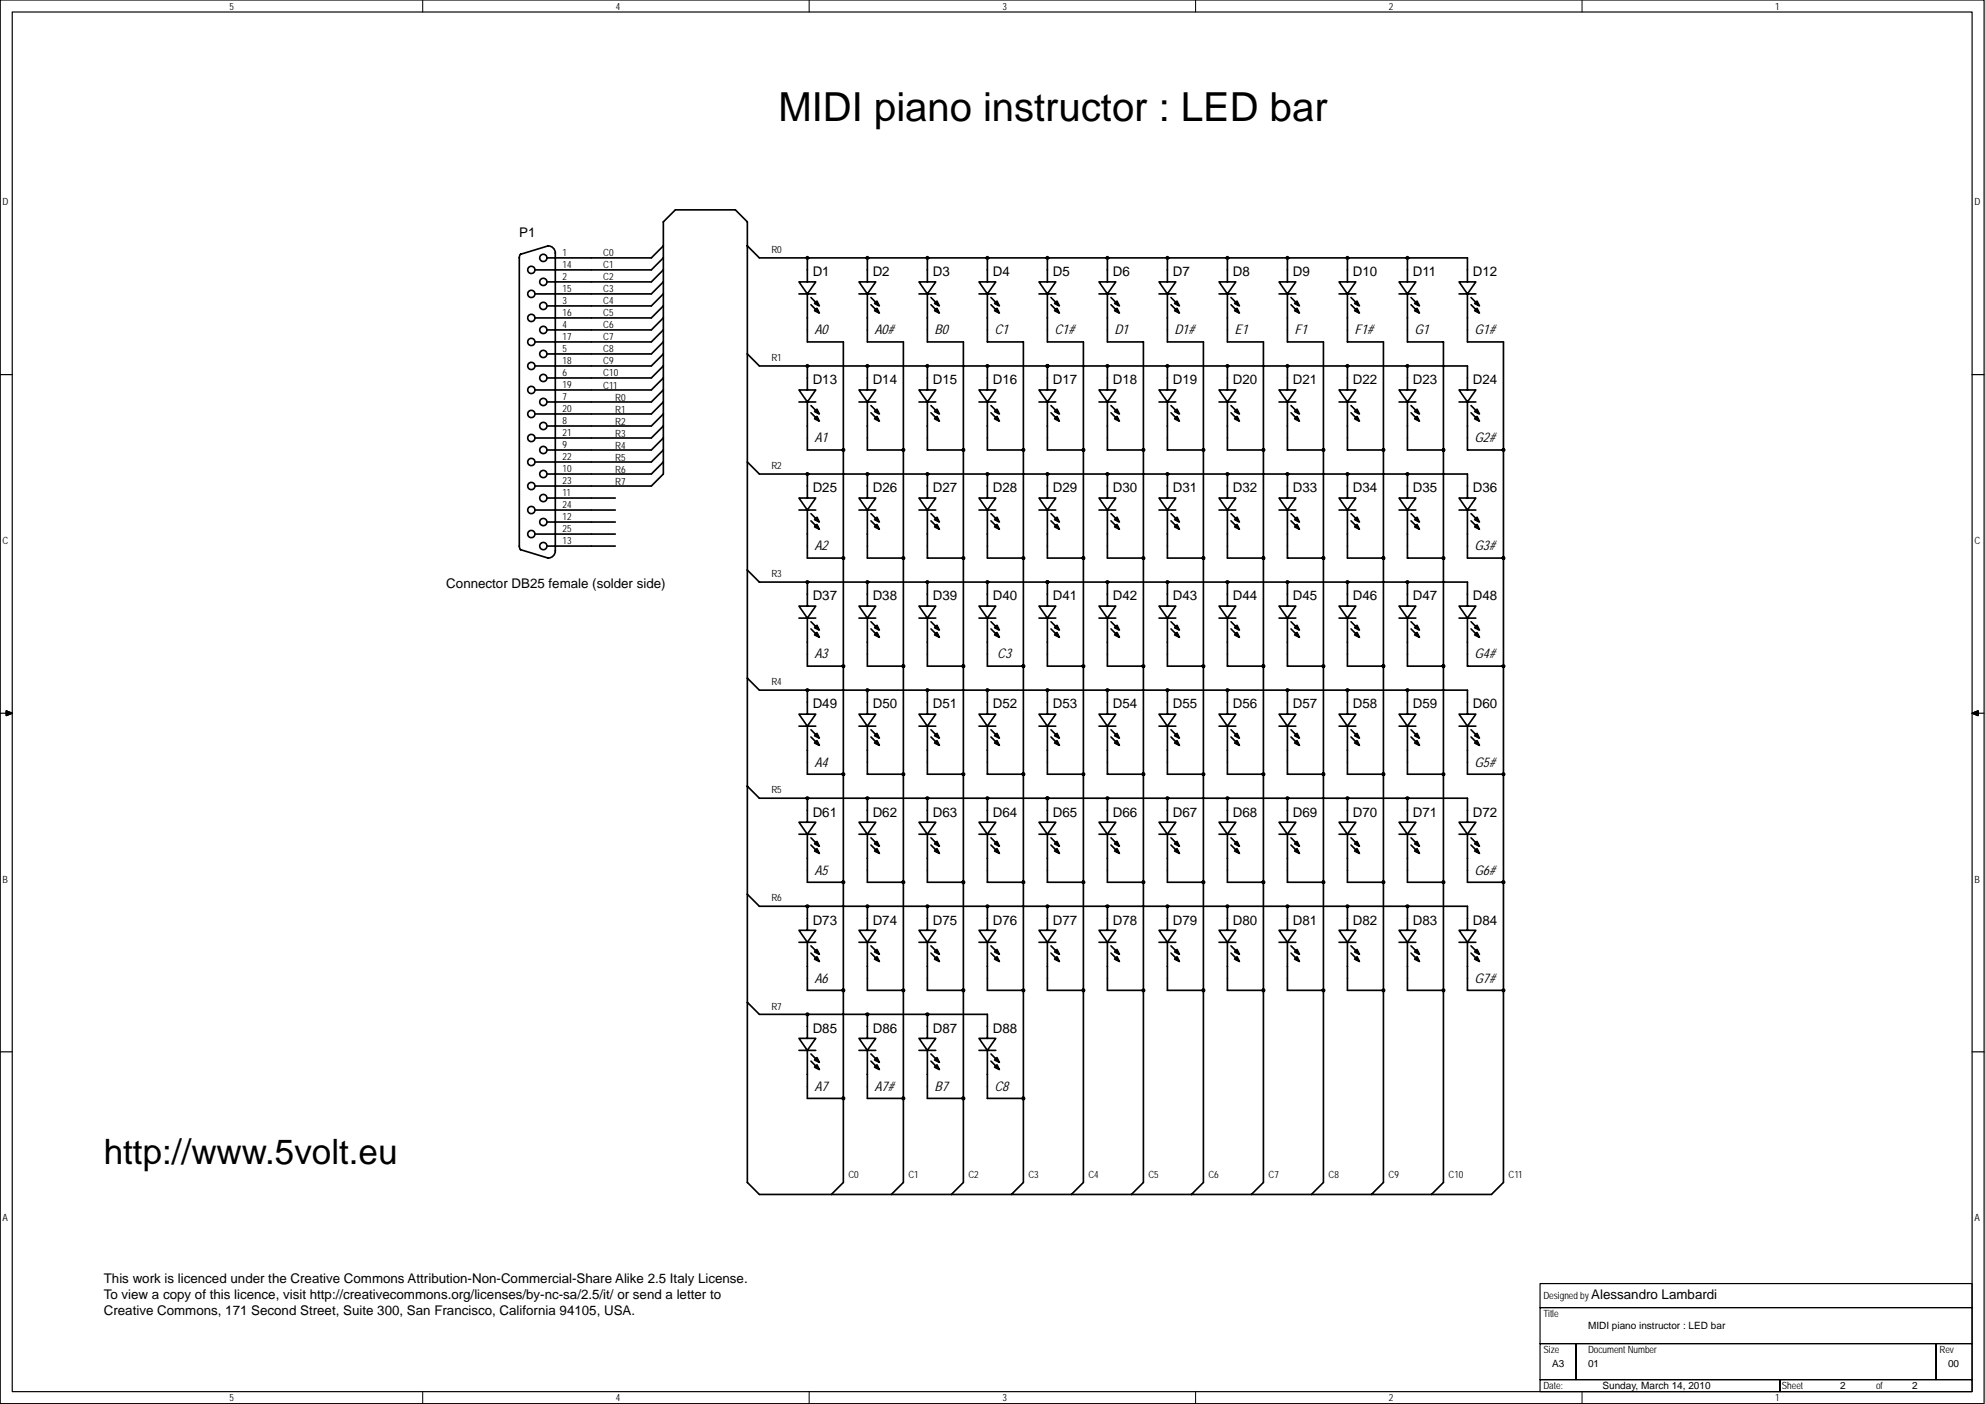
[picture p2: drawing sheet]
<svg xmlns="http://www.w3.org/2000/svg" width="420mm" height="297mm" viewBox="0 0 420 297" stroke-linecap="round" stroke-linejoin="round" font-family="sans-serif">
<g fill="none" stroke="#000" stroke-width=".25">
<path d="M.1 0h419.9v297h-419.9zM2.6 2.5h414.8v291.9h-414.8zM.1 79.3h2.5M417.4 79.3h2.6M.1 150.9h2.5M1.3 150.4l1.3 .5-1.3 .5zM417.4 150.9l1.3-.5v1zM417.4 150.9h2.6M.1 222.5h2.5M417.4 222.5h2.6M326 271.6h91.4v5h-91.4zM326 276.6h91.4v7.7h-91.4z"/>
<path d="M326 284.3h7.6v7.6h-7.6zM326 291.9h50.8v2.5h-50.8zM333.6 284.3h76.2v7.6h-76.2zM376.8 291.9h40.6v2.5h-40.6zM409.8 284.3h7.6v7.6h-7.6z"/>
</g>
<path d="M89.5 0v2.5M171.3 0v2.5M253.1 0v2.5M334.9 0v2.5M89.5 294.4v2.6M171.3 294.4v2.6M253.1 294.4v2.6M334.9 294.4v2.6" fill="none" stroke="#000" stroke-width=".21"/>
<path d="M1.3 150.4l1.3 .5-1.3 .5zM417.4 150.9l1.3-.5v1z" fill="#000"/>
<g fill="none" stroke="#000" stroke-width=".35">
<path d="M110.2 53.8l5.8-1.8a1.52 1.52 0 0 1 1.5 1.5v63a1.52 1.52 0 0 1-1.5 1.6l-5.8-1.8-.3-.5v-61.2zM140.4 52l-2.5 2.6h-22.1M140.4 54.6l-2.5 2.5h-24.7M140.4 57.1l-2.5 2.5h-22.1M140.4 59.6l-2.5 2.6h-24.7M158.2 52l2.5 2.6h149.9v5M169.1 59.6h3.6l-1.8 2.6zM170.9 54.6v5M181.8 59.6h3.6l-1.8 2.6zM183.6 54.6v5M194.5 59.6h3.6l-1.8 2.6zM196.3 54.6v5"/>
<path d="M207.2 59.6h3.6l-1.8 2.6zM209 54.6v5M219.9 59.6h3.6l-1.8 2.6zM221.7 54.6v5M232.6 59.6h3.6l-1.8 2.6zM234.4 54.6v5M245.3 59.6h3.6l-1.8 2.6zM247.1 54.6v5M258 59.6h3.6l-1.8 2.6zM259.8 54.6v5M270.7 59.6h3.6l-1.8 2.6zM272.5 54.6v5"/>
<path d="M283.4 59.6h3.6l-1.8 2.6zM285.2 54.6v5M296.1 59.6h3.6l-1.8 2.6zM297.9 54.6v5M308.8 59.6h3.6l-1.8 2.6zM140.4 74.9l-2.5 2.5h-24.7M140.4 69.8l-2.5 2.5h-24.7M140.4 62.2l-2.5 2.5h-22.1M140.4 64.7l-2.5 2.6h-24.7M140.4 67.3l-2.5 2.5h-22.1M140.4 72.3l-2.5 2.6h-22.1M140.4 77.4l-2.5 2.6h-22.1"/>
<path d="M140.4 80l-2.5 2.5h-24.7M158.2 74.9l2.5 2.5h149.9v5.1M169.1 62.2h3.6M170.9 62.2v10.1h7.6v177.9l-2.5 2.5M170.9 77.4v5.1M171.7 62.9l1.5 1.6M171.7 64.5l1.5 1.5M172.4 65.7l.5-.5 .5 1zM172.9 63.7l.5 1-1-.5zM181.8 62.2h3.6M183.6 62.2v10.1h7.6v177.9l-2.5 2.5M183.6 77.4v5.1"/>
<path d="M184.4 62.9l1.5 1.6M184.4 64.5l1.5 1.5M185.1 65.7l.5-.5 .5 1zM185.6 63.7l.5 1-1-.5zM194.5 62.2h3.6M196.3 62.2v10.1h7.6v177.9l-2.5 2.5M196.3 77.4v5.1M197.1 62.9l1.5 1.6M197.1 64.5l1.5 1.5M197.8 65.7l.5-.5 .5 1zM197.8 64.2l.5-.5 .5 1zM207.2 62.2h3.6"/>
<path d="M209 62.2v10.1h7.6v177.9l-2.5 2.5M209 77.4v5.1M209.8 62.9l1.5 1.6M209.8 64.5l1.5 1.5M210.5 65.7l.5-.5 .5 1zM210.5 64.2l.5-.5 .5 1zM219.9 62.2h3.6M221.7 62.2v10.1h7.6v177.9l-2.5 2.5M221.7 77.4v5.1M222.5 62.9l1.5 1.6M222.5 64.5l1.5 1.5M223.2 65.7l.5-.5 .5 1z"/>
<path d="M223.2 64.2l.5-.5 .5 1zM232.6 62.2h3.6M234.4 62.2v10.1h7.6v177.9l-2.5 2.5M234.4 77.4v5.1M235.2 62.9l1.5 1.6M235.2 64.5l1.5 1.5M235.9 65.7l.5-.5 .5 1zM236.4 63.7l.5 1-1-.5zM245.3 62.2h3.6M247.1 62.2v10.1h7.6v177.9l-2.5 2.5M247.1 77.4v5.1M247.9 62.9l1.5 1.6"/>
<path d="M247.9 64.5l1.5 1.5M248.6 65.7l.5-.5 .5 1zM248.6 64.2l.5-.5 .5 1zM258 62.2h3.6M259.8 62.2v10.1h7.6v177.9l-2.5 2.5M259.8 77.4v5.1M260.6 62.9l1.5 1.6M260.6 64.5l1.5 1.5M261.3 65.7l.5-.5 .5 1zM261.3 64.2l.5-.5 .5 1zM270.7 62.2h3.6M272.5 62.2v10.1h7.6v177.9l-2.5 2.5"/>
<path d="M272.5 77.4v5.1M273.3 62.9l1.5 1.6M273.3 64.5l1.5 1.5M274 65.7l.5-.5 .5 1zM274.5 63.7l.5 1-1-.5zM283.4 62.2h3.6M285.2 62.2v10.1h7.6v177.9l-2.5 2.5M285.2 77.4v5.1M286 62.9l1.5 1.6M286 64.5l1.5 1.5M286.7 65.7l.5-.5 .5 1zM286.7 64.2l.5-.5 .5 1z"/>
<path d="M296.1 62.2h3.6M297.9 62.2v10.1h7.6v177.9l-2.5 2.5M297.9 77.4v5.1M298.7 62.9l1.5 1.6M298.7 64.5l1.5 1.5M299.4 65.7l.5-.5 .5 1zM299.4 64.2l.5-.5 .5 1zM308.8 62.2h3.6M310.6 62.2v10.1h7.6v177.9l-2.5 2.5h-155l-2.5-2.5v-203.3l-2.6-2.5h-12.7l-2.5 2.5v53.4l-2.5 2.5h-24.7M311.4 62.9l1.5 1.6M311.4 64.5l1.5 1.5M312.1 65.7l.5-.5 .5 1z"/>
<path d="M312.1 64.2l.5-.5 .5 1zM140.4 92.7l-2.5 2.5h-22.1M140.4 97.7l-2.5 2.6h-22.1M140.4 82.5l-2.5 2.5h-22.1M140.4 85l-2.5 2.6h-24.7M140.4 87.6l-2.5 2.5h-22.1M140.4 90.1l-2.5 2.6h-24.7M140.4 95.2l-2.5 2.5h-24.7M158.2 97.7l2.5 2.6h149.9v5.1M169.1 82.5h3.6l-1.8 2.5zM169.1 85h3.6M170.9 85v10.2h7.6"/>
<path d="M171.7 85.8l1.5 1.5M171.7 87.3l1.5 1.6M172.9 88.1l.5 1-1-.5zM172.9 86.6l.5 1-1-.5zM181.8 82.5h3.6l-1.8 2.5zM181.8 85h3.6M183.6 85v10.2h7.6M184.4 85.8l1.5 1.5M184.4 87.3l1.5 1.6M185.6 88.1l.5 1-1-.5zM185.6 86.6l.5 1-1-.5zM194.5 82.5h3.6l-1.8 2.5z"/>
<path d="M194.5 85h3.6M196.3 85v10.2h7.6M197.1 85.8l1.5 1.5M197.1 87.3l1.5 1.6M197.8 87.1l.5-.5 .5 1zM198.3 88.1l.5 1-1-.5zM207.2 82.5h3.6l-1.8 2.5zM207.2 85h3.6M209 85v10.2h7.6M209.8 85.8l1.5 1.5M209.8 87.3l1.5 1.6M210.5 87.1l.5-.5 .5 1z"/>
<path d="M211 88.1l.5 1-1-.5zM219.9 82.5h3.6l-1.8 2.5zM219.9 85h3.6M221.7 85v10.2h7.6M222.5 85.8l1.5 1.5M222.5 87.3l1.5 1.6M223.2 87.1l.5-.5 .5 1zM223.7 88.1l.5 1-1-.5zM232.6 82.5h3.6l-1.8 2.5zM232.6 85h3.6M234.4 85v10.2h7.6M235.2 85.8l1.5 1.5"/>
<path d="M235.2 87.3l1.5 1.6M236.4 88.1l.5 1-1-.5zM236.4 86.6l.5 1-1-.5zM245.3 82.5h3.6l-1.8 2.5zM245.3 85h3.6M247.1 85v10.2h7.6M247.9 85.8l1.5 1.5M247.9 87.3l1.5 1.6M248.6 87.1l.5-.5 .5 1zM249.1 88.1l.5 1-1-.5zM258 82.5h3.6l-1.8 2.5zM258 85h3.6"/>
<path d="M259.8 85v10.2h7.6M260.6 85.8l1.5 1.5M260.6 87.3l1.5 1.6M261.3 87.1l.5-.5 .5 1zM261.8 88.1l.5 1-1-.5zM270.7 82.5h3.6l-1.8 2.5zM270.7 85h3.6M272.5 85v10.2h7.6M273.3 85.8l1.5 1.5M273.3 87.3l1.5 1.6M274.5 88.1l.5 1-1-.5zM274.5 86.6l.5 1-1-.5z"/>
<path d="M283.4 82.5h3.6l-1.8 2.5zM283.4 85h3.6M285.2 85v10.2h7.6M286 85.8l1.5 1.5M286 87.3l1.5 1.6M286.7 88.6l.5-.5 .5 1zM286.7 87.1l.5-.5 .5 1zM296.1 82.5h3.6l-1.8 2.5zM296.1 85h3.6M297.9 85v10.2h7.6M298.7 85.8l1.5 1.5M298.7 87.3l1.5 1.6"/>
<path d="M299.4 88.6l.5-.5 .5 1zM299.4 87.1l.5-.5 .5 1zM308.8 82.5h3.6l-1.8 2.5zM308.8 85h3.6M310.6 85v10.2h7.6M311.4 85.8l1.5 1.5M311.4 87.3l1.5 1.6M312.1 88.6l.5-.5 .5 1zM312.1 87.1l.5-.5 .5 1zM113.2 107.9h17M113.2 113h17M115.8 105.4h14.4"/>
<path d="M115.8 110.4h14.4M115.8 115.5h14.4M169.1 105.4h3.6l-1.8 2.5zM169.1 107.9h3.6M170.9 100.3v5.1M170.9 107.9v10.2h7.6M171.7 108.7l1.5 1.5M171.7 110.2l1.5 1.5M172.9 111l.5 1-1-.5zM172.9 109.4l.5 1-1-.5zM181.8 105.4h3.6l-1.8 2.5zM181.8 107.9h3.6"/>
<path d="M183.6 100.3v5.1M183.6 107.9v10.2h7.6M184.4 108.7l1.5 1.5M184.4 110.2l1.5 1.5M185.6 111l.5 1-1-.5zM185.6 109.4l.5 1-1-.5zM194.5 105.4h3.6l-1.8 2.5zM194.5 107.9h3.6M196.3 100.3v5.1M196.3 107.9v10.2h7.6M197.1 108.7l1.5 1.5M197.1 110.2l1.5 1.5"/>
<path d="M197.8 111.5l.5-.5 .5 1zM197.8 109.9l.5-.5 .5 1zM207.2 105.4h3.6l-1.8 2.5zM207.2 107.9h3.6M209 100.3v5.1M209 107.9v10.2h7.6M209.8 108.7l1.5 1.5M209.8 110.2l1.5 1.5M210.5 111.5l.5-.5 .5 1zM210.5 109.9l.5-.5 .5 1zM219.9 105.4h3.6l-1.8 2.5zM219.9 107.9h3.6"/>
<path d="M221.7 100.3v5.1M221.7 107.9v10.2h7.6M222.5 108.7l1.5 1.5M222.5 110.2l1.5 1.5M223.2 111.5l.5-.5 .5 1zM223.2 109.9l.5-.5 .5 1zM232.6 105.4h3.6l-1.8 2.5zM232.6 107.9h3.6M234.4 107.9v10.2h7.6M234.4 100.3v5.1M235.2 108.7l1.5 1.5M235.2 110.2l1.5 1.5"/>
<path d="M236.4 111l.5 1-1-.5zM236.4 109.4l.5 1-1-.5zM245.3 105.4h3.6l-1.8 2.5zM245.3 107.9h3.6M247.1 100.3v5.1M247.1 107.9v10.2h7.6M247.9 108.7l1.5 1.5M247.9 110.2l1.5 1.5M248.6 111.5l.5-.5 .5 1zM248.6 109.9l.5-.5 .5 1zM258 105.4h3.6l-1.8 2.5zM258 107.9h3.6"/>
<path d="M259.8 100.3v5.1M259.8 107.9v10.2h7.6M260.6 108.7l1.5 1.5M260.6 110.2l1.5 1.5M261.3 111.5l.5-.5 .5 1zM261.3 109.9l.5-.5 .5 1zM270.7 105.4h3.6l-1.8 2.5zM270.7 107.9h3.6M272.5 100.3v5.1M272.5 107.9v10.2h7.6M273.3 108.7l1.5 1.5M273.3 110.2l1.5 1.5"/>
<path d="M274.5 111l.5 1-1-.5zM274.5 109.4l.5 1-1-.5zM283.4 105.4h3.6l-1.8 2.5zM283.4 107.9h3.6M285.2 100.3v5.1M285.2 107.9v10.2h7.6M286 108.7l1.5 1.5M286 110.2l1.5 1.5M286.7 111.5l.5-.5 .5 1zM286.7 109.9l.5-.5 .5 1zM296.1 105.4h3.6l-1.8 2.5zM296.1 107.9h3.6"/>
<path d="M297.9 100.3v5.1M297.9 107.9v10.2h7.6M298.7 108.7l1.5 1.5M298.7 110.2l1.5 1.5M299.4 111.5l.5-.5 .5 1zM299.4 109.9l.5-.5 .5 1zM308.8 105.4h3.6l-1.8 2.5zM308.8 107.9h3.6M310.6 107.9v10.2h7.6M311.4 108.7l1.5 1.5M311.4 110.2l1.5 1.5M312.1 111.5l.5-.5 .5 1z"/>
<path d="M312.1 109.9l.5-.5 .5 1zM158.2 120.6l2.5 2.5h149.9v5.1M169.1 128.2h3.6l-1.8 2.6zM169.1 130.8h3.6M170.9 123.1v5.1M170.9 130.8v10.1h7.6M171.7 131.5l1.5 1.6M171.7 133.1l1.5 1.5M172.9 133.8l.5 1-1-.5zM172.9 132.3l.5 1-1-.5zM181.8 128.2h3.6l-1.8 2.6zM181.8 130.8h3.6"/>
<path d="M183.6 123.1v5.1M183.6 130.8v10.1h7.6M184.4 131.5l1.5 1.6M184.4 133.1l1.5 1.5M185.6 133.8l.5 1-1-.5zM185.6 132.3l.5 1-1-.5zM194.5 128.2h3.6l-1.8 2.6zM194.5 130.8h3.6M196.3 123.1v5.1M196.3 130.8v10.1h7.6M197.1 131.5l1.5 1.6M197.1 133.1l1.5 1.5"/>
<path d="M197.8 132.8l.5-.5 .5 1zM198.3 133.8l.5 1-1-.5zM207.2 128.2h3.6l-1.8 2.6zM207.2 130.8h3.6M209 123.1v5.1M209 130.8v10.1h7.6M209.8 131.5l1.5 1.6M209.8 133.1l1.5 1.5M210.5 132.8l.5-.5 .5 1zM211 133.8l.5 1-1-.5zM219.9 128.2h3.6l-1.8 2.6zM219.9 130.8h3.6"/>
<path d="M221.7 123.1v5.1M221.7 130.8v10.1h7.6M222.5 131.5l1.5 1.6M222.5 133.1l1.5 1.5M223.2 132.8l.5-.5 .5 1zM223.7 133.8l.5 1-1-.5zM232.6 128.2h3.6l-1.8 2.6zM232.6 130.8h3.6M234.4 130.8v10.1h7.6M234.4 123.1v5.1M235.2 131.5l1.5 1.6M235.2 133.1l1.5 1.5"/>
<path d="M236.4 133.8l.5 1-1-.5zM236.4 132.3l.5 1-1-.5zM245.3 128.2h3.6l-1.8 2.6zM245.3 130.8h3.6M247.1 123.1v5.1M247.1 130.8v10.1h7.6M247.9 131.5l1.5 1.6M247.9 133.1l1.5 1.5M248.6 132.8l.5-.5 .5 1zM249.1 133.8l.5 1-1-.5zM258 128.2h3.6l-1.8 2.6zM258 130.8h3.6"/>
<path d="M259.8 123.1v5.1M259.8 130.8v10.1h7.6M260.6 131.5l1.5 1.6M260.6 133.1l1.5 1.5M261.3 132.8l.5-.5 .5 1zM261.8 133.8l.5 1-1-.5zM270.7 128.2h3.6l-1.8 2.6zM270.7 130.8h3.6M272.5 123.1v5.1M272.5 130.8v10.1h7.6M273.3 131.5l1.5 1.6M273.3 133.1l1.5 1.5"/>
<path d="M274.5 133.8l.5 1-1-.5zM274.5 132.3l.5 1-1-.5zM283.4 128.2h3.6l-1.8 2.6zM283.4 130.8h3.6M285.2 123.1v5.1M285.2 130.8v10.1h7.6M286 131.5l1.5 1.6M286 133.1l1.5 1.5M286.7 134.3l.5-.5 .5 1zM286.7 132.8l.5-.5 .5 1zM296.1 128.2h3.6l-1.8 2.6zM296.1 130.8h3.6"/>
<path d="M297.9 123.1v5.1M297.9 130.8v10.1h7.6M298.7 131.5l1.5 1.6M298.7 133.1l1.5 1.5M299.4 134.3l.5-.5 .5 1zM299.4 132.8l.5-.5 .5 1zM308.8 128.2h3.6l-1.8 2.6zM308.8 130.8h3.6M310.6 130.8v10.1h7.6M311.4 131.5l1.5 1.6M311.4 133.1l1.5 1.5M312.1 134.3l.5-.5 .5 1z"/>
<path d="M312.1 132.8l.5-.5 .5 1zM158.2 143.5l2.5 2.5h149.9v5.1M169.1 151.1h3.6l-1.8 2.5zM169.1 153.6h3.6M170.9 146v5.1M170.9 153.6v10.2h7.6M171.7 154.4l1.5 1.5M171.7 155.9l1.5 1.5M172.9 156.7l.5 1-1-.5zM172.9 155.2l.5 1-1-.5zM181.8 151.1h3.6l-1.8 2.5zM181.8 153.6h3.6"/>
<path d="M183.6 146v5.1M183.6 153.6v10.2h7.6M184.4 154.4l1.5 1.5M184.4 155.9l1.5 1.5M185.6 156.7l.5 1-1-.5zM185.6 155.2l.5 1-1-.5zM194.5 151.1h3.6l-1.8 2.5zM194.5 153.6h3.6M196.3 153.6v10.2h7.6M196.3 146v5.1M197.1 154.4l1.5 1.5M197.1 155.9l1.5 1.5"/>
<path d="M197.8 157.2l.5-.5 .5 1zM198.3 155.2l.5 1-1-.5zM207.2 151.1h3.6l-1.8 2.5zM207.2 153.6h3.6M209 146v5.1M209 153.6v10.2h7.6M209.8 154.4l1.5 1.5M209.8 155.9l1.5 1.5M210.5 157.2l.5-.5 .5 1zM211 155.2l.5 1-1-.5zM219.9 151.1h3.6l-1.8 2.5zM219.9 153.6h3.6"/>
<path d="M221.7 153.6v10.2h7.6M221.7 146v5.1M222.5 154.4l1.5 1.5M222.5 155.9l1.5 1.5M223.2 157.2l.5-.5 .5 1zM223.7 155.2l.5 1-1-.5zM232.6 151.1h3.6l-1.8 2.5zM232.6 153.6h3.6M234.4 153.6v10.2h7.6M234.4 146v5.1M235.2 154.4l1.5 1.5M235.2 155.9l1.5 1.5"/>
<path d="M236.4 156.7l.5 1-1-.5zM236.4 155.2l.5 1-1-.5zM245.3 151.1h3.6l-1.8 2.5zM245.3 153.6h3.6M247.1 153.6v10.2h7.6M247.1 146v5.1M247.9 154.4l1.5 1.5M247.9 155.9l1.5 1.5M248.6 157.2l.5-.5 .5 1zM249.1 155.2l.5 1-1-.5zM258 151.1h3.6l-1.8 2.5zM258 153.6h3.6"/>
<path d="M259.8 146v5.1M259.8 153.6v10.2h7.6M260.6 154.4l1.5 1.5M260.6 155.9l1.5 1.5M261.3 157.2l.5-.5 .5 1zM261.8 155.2l.5 1-1-.5zM270.7 151.1h3.6l-1.8 2.5zM270.7 153.6h3.6M272.5 146v5.1M272.5 153.6v10.2h7.6M273.3 154.4l1.5 1.5M273.3 155.9l1.5 1.5"/>
<path d="M274.5 156.7l.5 1-1-.5zM274.5 155.2l.5 1-1-.5zM283.4 151.1h3.6l-1.8 2.5zM283.4 153.6h3.6M285.2 153.6v10.2h7.6M285.2 146v5.1M286 154.4l1.5 1.5M286 155.9l1.5 1.5M286.7 157.2l.5-.5 .5 1zM286.7 155.7l.5-.5 .5 1zM296.1 151.1h3.6l-1.8 2.5zM296.1 153.6h3.6"/>
<path d="M297.9 153.6v10.2h7.6M297.9 146v5.1M298.7 154.4l1.5 1.5M298.7 155.9l1.5 1.5M299.4 157.2l.5-.5 .5 1zM299.4 155.7l.5-.5 .5 1zM308.8 151.1h3.6l-1.8 2.5zM308.8 153.6h3.6M310.6 153.6v10.2h7.6M311.4 154.4l1.5 1.5M311.4 155.9l1.5 1.5M312.1 157.2l.5-.5 .5 1z"/>
<path d="M312.1 155.7l.5-.5 .5 1zM158.2 166.3l2.5 2.6h149.9v5.1M169.1 174h3.6l-1.8 2.5zM169.1 176.5h3.6M170.9 168.9v5.1M170.9 176.5v10.2h7.6M171.7 177.3l1.5 1.5M171.7 178.8l1.5 1.5M172.9 178l.5 1-1-.5zM181.8 174h3.6l-1.8 2.5zM181.8 176.5h3.6M183.6 168.9v5.1"/>
<path d="M183.6 176.5v10.2h7.6M184.4 177.3l1.5 1.5M184.4 178.8l1.5 1.5M185.6 178l.5 1-1-.5zM194.5 174h3.6l-1.8 2.5zM194.5 176.5h3.6M196.3 176.5v10.2h7.6M196.3 168.9v5.1M197.1 177.3l1.5 1.5M197.1 178.8l1.5 1.5M197.8 178.5l.5-.5 .5 1zM207.2 174h3.6l-1.8 2.5z"/>
<path d="M207.2 176.5h3.6M209 168.9v5.1M209 176.5v10.2h7.6M209.8 177.3l1.5 1.5M209.8 178.8l1.5 1.5M210.5 178.5l.5-.5 .5 1zM219.9 174h3.6l-1.8 2.5zM219.9 176.5h3.6M221.7 168.9v5.1M221.7 176.5v10.2h7.6M222.5 177.3l1.5 1.5M222.5 178.8l1.5 1.5"/>
<path d="M223.2 178.5l.5-.5 .5 1zM232.6 174h3.6l-1.8 2.5zM232.6 176.5h3.6M234.4 176.5v10.2h7.6M234.4 168.9v5.1M235.2 177.3l1.5 1.5M235.2 178.8l1.5 1.5M236.4 178l.5 1-1-.5zM245.3 174h3.6l-1.8 2.5zM245.3 176.5h3.6M247.1 168.9v5.1M247.1 176.5v10.2h7.6"/>
<path d="M247.9 177.3l1.5 1.5M247.9 178.8l1.5 1.5M248.6 178.5l.5-.5 .5 1zM258 174h3.6l-1.8 2.5zM258 176.5h3.6M259.8 168.9v5.1M259.8 176.5v10.2h7.6M260.6 177.3l1.5 1.5M260.6 178.8l1.5 1.5M261.3 178.5l.5-.5 .5 1zM270.7 174h3.6l-1.8 2.5zM270.7 176.5h3.6"/>
<path d="M272.5 168.9v5.1M272.5 176.5v10.2h7.6M273.3 177.3l1.5 1.5M273.3 178.8l1.5 1.5M274.5 178l.5 1-1-.5zM283.4 174h3.6l-1.8 2.5zM283.4 176.5h3.6M285.2 176.5v10.2h7.6M285.2 168.9v5.1M286 177.3l1.5 1.5M286 178.8l1.5 1.5M286.7 178.5l.5-.5 .5 1z"/>
<path d="M296.1 174h3.6l-1.8 2.5zM296.1 176.5h3.6M297.9 176.5v10.2h7.6M297.9 168.9v5.1M298.7 177.3l1.5 1.5M298.7 178.8l1.5 1.5M299.4 178.5l.5-.5 .5 1zM308.8 174h3.6l-1.8 2.5zM308.8 176.5h3.6M310.6 176.5v10.2h7.6M311.4 177.3l1.5 1.5M311.4 178.8l1.5 1.5"/>
<path d="M312.1 178.5l.5-.5 .5 1zM158.2 189.2l2.5 2.5h149.9v5.1M169.1 196.8h3.6l-1.8 2.6zM169.1 199.4h3.6M170.9 191.7v5.1M170.9 199.4v10.1h7.6M172.4 180.1l.5-.6 .5 1.1zM181.8 196.8h3.6l-1.8 2.6zM181.8 199.4h3.6M183.6 191.7v5.1M183.6 199.4v10.1h7.6M185.1 180.1l.5-.6 .5 1.1z"/>
<path d="M194.5 196.8h3.6l-1.8 2.6zM194.5 199.4h3.6M196.3 191.7v5.1M196.3 199.4v10.1h7.6M197.8 180.1l.5-.6 .5 1.1zM207.2 196.8h3.6l-1.8 2.6zM207.2 199.4h3.6M209 191.7v5.1M209 199.4v10.1h7.6M210.5 180.1l.5-.6 .5 1.1zM219.9 196.8h3.6l-1.8 2.6zM219.9 199.4h3.6"/>
<path d="M221.7 191.7v5.1M221.7 199.4v10.1h7.6M223.2 180.1l.5-.6 .5 1.1zM232.6 196.8h3.6l-1.8 2.6zM232.6 199.4h3.6M234.4 199.4v10.1h7.6M234.4 191.7v5.1M235.9 180.1l.5-.6 .5 1.1zM245.3 196.8h3.6l-1.8 2.6zM245.3 199.4h3.6M247.1 191.7v5.1M247.1 199.4v10.1h7.6"/>
<path d="M248.6 180.1l.5-.6 .5 1.1zM258 196.8h3.6l-1.8 2.6zM258 199.4h3.6M259.8 191.7v5.1M259.8 199.4v10.1h7.6M261.3 180.1l.5-.6 .5 1.1zM270.7 196.8h3.6l-1.8 2.6zM270.7 199.4h3.6M272.5 191.7v5.1M272.5 199.4v10.1h7.6M274 180.1l.5-.6 .5 1.1zM283.4 196.8h3.6l-1.8 2.6z"/>
<path d="M283.4 199.4h3.6M285.2 191.7v5.1M285.2 199.4v10.1h7.6M286.7 180.1l.5-.6 .5 1.1zM296.1 196.8h3.6l-1.8 2.6zM296.1 199.4h3.6M297.9 199.4v10.1h7.6M297.9 191.7v5.1M299.4 180.1l.5-.6 .5 1.1zM308.8 196.8h3.6l-1.8 2.6zM308.8 199.4h3.6M310.6 199.4v10.1h7.6"/>
<path d="M312.1 180.1l.5-.6 .5 1.1zM158.2 212.1l2.5 2.5h48.3v5.1M169.1 219.7h3.6l-1.8 2.5zM170.9 214.6v5.1M171.7 200.1l1.5 1.5M171.7 201.6l1.5 1.6M172.9 202.4l.5 1-1-.5zM172.9 200.9l.5 1-1-.5zM181.8 219.7h3.6l-1.8 2.5zM183.6 214.6v5.1M184.4 200.1l1.5 1.5M184.4 201.6l1.5 1.6"/>
<path d="M185.6 202.4l.5 1-1-.5zM185.6 200.9l.5 1-1-.5zM194.5 219.7h3.6l-1.8 2.5zM196.3 214.6v5.1M197.1 200.1l1.5 1.5M197.1 201.6l1.5 1.6M197.8 202.9l.5-.5 .5 1zM197.8 201.4l.5-.5 .5 1zM207.2 219.7h3.6l-1.8 2.5zM209.8 200.1l1.5 1.5M209.8 201.6l1.5 1.6M210.5 202.9l.5-.5 .5 1z"/>
<path d="M211 200.9l.5 1-1-.5zM222.5 200.1l1.5 1.5M222.5 201.6l1.5 1.6M223.2 202.9l.5-.5 .5 1zM223.7 200.9l.5 1-1-.5zM235.2 200.1l1.5 1.5M235.2 201.6l1.5 1.6M236.4 202.4l.5 1-1-.5zM236.4 200.9l.5 1-1-.5zM247.9 200.1l1.5 1.5M247.9 201.6l1.5 1.6M248.6 202.9l.5-.5 .5 1z"/>
<path d="M249.1 200.9l.5 1-1-.5zM260.6 200.1l1.5 1.5M260.6 201.6l1.5 1.6M261.3 202.9l.5-.5 .5 1zM261.8 200.9l.5 1-1-.5zM273.3 200.1l1.5 1.5M273.3 201.6l1.5 1.6M274.5 202.4l.5 1-1-.5zM274.5 200.9l.5 1-1-.5zM286 200.1l1.5 1.5M286 201.6l1.5 1.6M286.7 202.9l.5-.5 .5 1z"/>
<path d="M286.7 201.4l.5-.5 .5 1zM298.7 200.1l1.5 1.5M298.7 201.6l1.5 1.6M299.4 202.9l.5-.5 .5 1zM299.4 201.4l.5-.5 .5 1zM311.4 200.1l1.5 1.5M311.4 201.6l1.5 1.6M312.1 202.9l.5-.5 .5 1zM312.1 201.4l.5-.5 .5 1zM169.1 222.2h3.6M170.9 222.2v10.2h7.6M171.7 223l1.5 1.5"/>
<path d="M171.7 224.5l1.5 1.5M172.9 225.3l.5 1-1-.5zM172.9 223.7l.5 1.1-1-.5zM181.8 222.2h3.6M183.6 222.2v10.2h7.6M184.4 223l1.5 1.5M184.4 224.5l1.5 1.5M185.6 225.3l.5 1-1-.5zM185.6 223.7l.5 1.1-1-.5zM194.5 222.2h3.6M196.3 222.2v10.2h7.6M197.1 223l1.5 1.5"/>
<path d="M197.1 224.5l1.5 1.5M197.8 224.3l.5-.6 .5 1.1zM198.3 225.3l.5 1-1-.5zM207.2 222.2h3.6M209 222.2v10.2h7.6M209.8 223l1.5 1.5M209.8 224.5l1.5 1.5M210.5 224.3l.5-.6 .5 1.1zM211 225.3l.5 1-1-.5z"/>
<circle cx="112.5" cy="57.1" r=".76"/>
<circle cx="115" cy="59.6" r=".76"/>
<circle cx="115" cy="54.6" r=".76"/>
<circle cx="170.9" cy="54.6" r=".25"/>
<circle cx="183.6" cy="54.6" r=".25"/>
<circle cx="196.3" cy="54.6" r=".25"/>
<circle cx="209" cy="54.6" r=".25"/>
<circle cx="221.7" cy="54.6" r=".25"/>
<circle cx="234.4" cy="54.6" r=".25"/>
<circle cx="247.1" cy="54.6" r=".25"/>
<circle cx="259.8" cy="54.6" r=".25"/>
<circle cx="272.5" cy="54.6" r=".25"/>
<circle cx="285.2" cy="54.6" r=".25"/>
<circle cx="297.9" cy="54.6" r=".25"/>
<circle cx="112.5" cy="62.2" r=".76"/>
<circle cx="112.5" cy="67.3" r=".76"/>
<circle cx="112.5" cy="72.3" r=".76"/>
<circle cx="112.5" cy="77.4" r=".76"/>
<circle cx="115" cy="80" r=".76"/>
<circle cx="115" cy="69.8" r=".76"/>
<circle cx="115" cy="64.7" r=".76"/>
<circle cx="115" cy="74.9" r=".76"/>
<circle cx="170.9" cy="77.4" r=".25"/>
<circle cx="183.6" cy="77.4" r=".25"/>
<circle cx="196.3" cy="77.4" r=".25"/>
<circle cx="209" cy="77.4" r=".25"/>
<circle cx="221.7" cy="77.4" r=".25"/>
<circle cx="234.4" cy="77.4" r=".25"/>
<circle cx="247.1" cy="77.4" r=".25"/>
<circle cx="259.8" cy="77.4" r=".25"/>
<circle cx="272.5" cy="77.4" r=".25"/>
<circle cx="285.2" cy="77.4" r=".25"/>
<circle cx="297.9" cy="77.4" r=".25"/>
<circle cx="112.5" cy="87.6" r=".76"/>
<circle cx="112.5" cy="92.7" r=".76"/>
<circle cx="112.5" cy="97.7" r=".76"/>
<circle cx="112.5" cy="82.5" r=".76"/>
<circle cx="115" cy="85" r=".76"/>
<circle cx="115" cy="95.2" r=".76"/>
<circle cx="115" cy="90.1" r=".76"/>
<circle cx="178.5" cy="95.2" r=".25"/>
<circle cx="191.2" cy="95.2" r=".25"/>
<circle cx="203.9" cy="95.2" r=".25"/>
<circle cx="216.6" cy="95.2" r=".25"/>
<circle cx="229.3" cy="95.2" r=".25"/>
<circle cx="242" cy="95.2" r=".25"/>
<circle cx="254.7" cy="95.2" r=".25"/>
<circle cx="267.4" cy="95.2" r=".25"/>
<circle cx="280.1" cy="95.2" r=".25"/>
<circle cx="292.8" cy="95.2" r=".25"/>
<circle cx="305.5" cy="95.2" r=".25"/>
<circle cx="318.2" cy="95.2" r=".25"/>
<circle cx="112.5" cy="107.9" r=".76"/>
<circle cx="112.5" cy="102.8" r=".76"/>
<circle cx="112.5" cy="113" r=".76"/>
<circle cx="115" cy="100.3" r=".76"/>
<circle cx="115" cy="115.5" r=".76"/>
<circle cx="115" cy="105.4" r=".76"/>
<circle cx="115" cy="110.4" r=".76"/>
<circle cx="170.9" cy="100.3" r=".25"/>
<circle cx="178.5" cy="118.1" r=".25"/>
<circle cx="183.6" cy="100.3" r=".25"/>
<circle cx="191.2" cy="118.1" r=".25"/>
<circle cx="196.3" cy="100.3" r=".25"/>
<circle cx="203.9" cy="118.1" r=".25"/>
<circle cx="209" cy="100.3" r=".25"/>
<circle cx="216.6" cy="118.1" r=".25"/>
<circle cx="221.7" cy="100.3" r=".25"/>
<circle cx="229.3" cy="118.1" r=".25"/>
<circle cx="234.4" cy="100.3" r=".25"/>
<circle cx="242" cy="118.1" r=".25"/>
<circle cx="247.1" cy="100.3" r=".25"/>
<circle cx="254.7" cy="118.1" r=".25"/>
<circle cx="259.8" cy="100.3" r=".25"/>
<circle cx="267.4" cy="118.1" r=".25"/>
<circle cx="272.5" cy="100.3" r=".25"/>
<circle cx="280.1" cy="118.1" r=".25"/>
<circle cx="285.2" cy="100.3" r=".25"/>
<circle cx="292.8" cy="118.1" r=".25"/>
<circle cx="297.9" cy="100.3" r=".25"/>
<circle cx="305.5" cy="118.1" r=".25"/>
<circle cx="318.2" cy="118.1" r=".25"/>
<circle cx="170.9" cy="123.1" r=".25"/>
<circle cx="183.6" cy="123.1" r=".25"/>
<circle cx="196.3" cy="123.1" r=".25"/>
<circle cx="209" cy="123.1" r=".25"/>
<circle cx="221.7" cy="123.1" r=".25"/>
<circle cx="234.4" cy="123.1" r=".25"/>
<circle cx="247.1" cy="123.1" r=".25"/>
<circle cx="259.8" cy="123.1" r=".25"/>
<circle cx="272.5" cy="123.1" r=".25"/>
<circle cx="285.2" cy="123.1" r=".25"/>
<circle cx="297.9" cy="123.1" r=".25"/>
<circle cx="170.9" cy="146" r=".25"/>
<circle cx="178.5" cy="140.9" r=".25"/>
<circle cx="183.6" cy="146" r=".25"/>
<circle cx="191.2" cy="140.9" r=".25"/>
<circle cx="196.3" cy="146" r=".25"/>
<circle cx="203.9" cy="140.9" r=".25"/>
<circle cx="209" cy="146" r=".25"/>
<circle cx="216.6" cy="140.9" r=".25"/>
<circle cx="221.7" cy="146" r=".25"/>
<circle cx="229.3" cy="140.9" r=".25"/>
<circle cx="234.4" cy="146" r=".25"/>
<circle cx="242" cy="140.9" r=".25"/>
<circle cx="247.1" cy="146" r=".25"/>
<circle cx="254.7" cy="140.9" r=".25"/>
<circle cx="259.8" cy="146" r=".25"/>
<circle cx="267.4" cy="140.9" r=".25"/>
<circle cx="272.5" cy="146" r=".25"/>
<circle cx="280.1" cy="140.9" r=".25"/>
<circle cx="285.2" cy="146" r=".25"/>
<circle cx="292.8" cy="140.9" r=".25"/>
<circle cx="297.9" cy="146" r=".25"/>
<circle cx="305.5" cy="140.9" r=".25"/>
<circle cx="318.2" cy="140.9" r=".25"/>
<circle cx="170.9" cy="168.9" r=".25"/>
<circle cx="178.5" cy="163.8" r=".25"/>
<circle cx="183.6" cy="168.9" r=".25"/>
<circle cx="191.2" cy="163.8" r=".25"/>
<circle cx="196.3" cy="168.9" r=".25"/>
<circle cx="203.9" cy="163.8" r=".25"/>
<circle cx="209" cy="168.9" r=".25"/>
<circle cx="216.6" cy="163.8" r=".25"/>
<circle cx="221.7" cy="168.9" r=".25"/>
<circle cx="229.3" cy="163.8" r=".25"/>
<circle cx="234.4" cy="168.9" r=".25"/>
<circle cx="242" cy="163.8" r=".25"/>
<circle cx="247.1" cy="168.9" r=".25"/>
<circle cx="254.7" cy="163.8" r=".25"/>
<circle cx="259.8" cy="168.9" r=".25"/>
<circle cx="267.4" cy="163.8" r=".25"/>
<circle cx="272.5" cy="168.9" r=".25"/>
<circle cx="280.1" cy="163.8" r=".25"/>
<circle cx="285.2" cy="168.9" r=".25"/>
<circle cx="292.8" cy="163.8" r=".25"/>
<circle cx="297.9" cy="168.9" r=".25"/>
<circle cx="305.5" cy="163.8" r=".25"/>
<circle cx="318.2" cy="163.8" r=".25"/>
<circle cx="170.9" cy="191.7" r=".25"/>
<circle cx="178.5" cy="186.7" r=".25"/>
<circle cx="183.6" cy="191.7" r=".25"/>
<circle cx="191.2" cy="186.7" r=".25"/>
<circle cx="196.3" cy="191.7" r=".25"/>
<circle cx="203.9" cy="186.7" r=".25"/>
<circle cx="209" cy="191.7" r=".25"/>
<circle cx="216.6" cy="186.7" r=".25"/>
<circle cx="221.7" cy="191.7" r=".25"/>
<circle cx="229.3" cy="186.7" r=".25"/>
<circle cx="234.4" cy="191.7" r=".25"/>
<circle cx="242" cy="186.7" r=".25"/>
<circle cx="247.1" cy="191.7" r=".25"/>
<circle cx="254.7" cy="186.7" r=".25"/>
<circle cx="259.8" cy="191.7" r=".25"/>
<circle cx="267.4" cy="186.7" r=".25"/>
<circle cx="272.5" cy="191.7" r=".25"/>
<circle cx="280.1" cy="186.7" r=".25"/>
<circle cx="285.2" cy="191.7" r=".25"/>
<circle cx="292.8" cy="186.7" r=".25"/>
<circle cx="297.9" cy="191.7" r=".25"/>
<circle cx="305.5" cy="186.7" r=".25"/>
<circle cx="318.2" cy="186.7" r=".25"/>
<circle cx="170.9" cy="214.6" r=".25"/>
<circle cx="178.5" cy="209.5" r=".25"/>
<circle cx="183.6" cy="214.6" r=".25"/>
<circle cx="191.2" cy="209.5" r=".25"/>
<circle cx="196.3" cy="214.6" r=".25"/>
<circle cx="203.9" cy="209.5" r=".25"/>
<circle cx="216.6" cy="209.5" r=".25"/>
<circle cx="229.3" cy="209.5" r=".25"/>
<circle cx="242" cy="209.5" r=".25"/>
<circle cx="254.7" cy="209.5" r=".25"/>
<circle cx="267.4" cy="209.5" r=".25"/>
<circle cx="280.1" cy="209.5" r=".25"/>
<circle cx="292.8" cy="209.5" r=".25"/>
<circle cx="305.5" cy="209.5" r=".25"/>
<circle cx="318.2" cy="209.5" r=".25"/>
<circle cx="178.5" cy="232.4" r=".25"/>
<circle cx="191.2" cy="232.4" r=".25"/>
<circle cx="203.9" cy="232.4" r=".25"/>
<circle cx="216.6" cy="232.4" r=".25"/>
</g>
<text font-size="8.5" x="164.8" y="25.5">MIDI piano instructor : LED bar</text>
<text font-size="7.4" x="22" y="246.2">http://www.5volt.eu</text>
<g font-size="2.8">
<text x="109.9" y="50.1">P1</text>
<text x="172" y="58.4">D1</text>
<text x="184.7" y="58.4">D2</text>
<text x="197.4" y="58.4">D3</text>
<text x="210.1" y="58.4">D4</text>
<text x="222.8" y="58.4">D5</text>
<text x="235.5" y="58.4">D6</text>
<text x="248.2" y="58.4">D7</text>
<text x="260.9" y="58.4">D8</text>
<text x="273.6" y="58.4">D9</text>
<text x="286.3" y="58.4">D10</text>
<text x="299" y="58.4">D11</text>
<text x="311.7" y="58.4">D12</text>
<text x="172.4" y="70.7">A0</text>
<text x="185.1" y="70.7">A0#</text>
<text x="197.8" y="70.7">B0</text>
<text x="210.5" y="70.7">C1</text>
<text x="223.2" y="70.7">C1#</text>
<text x="235.9" y="70.7">D1</text>
<text x="248.6" y="70.7">D1#</text>
<text x="261.3" y="70.7">E1</text>
<text x="274" y="70.7">F1</text>
<text x="286.7" y="70.7">F1#</text>
<text x="299.4" y="70.7">G1</text>
<text x="312.1" y="70.7">G1#</text>
<text x="172" y="81.3">D13</text>
<text x="184.7" y="81.3">D14</text>
<text x="197.4" y="81.3">D15</text>
<text x="210.1" y="81.3">D16</text>
<text x="222.8" y="81.3">D17</text>
<text x="235.5" y="81.3">D18</text>
<text x="248.2" y="81.3">D19</text>
<text x="260.9" y="81.3">D20</text>
<text x="273.6" y="81.3">D21</text>
<text x="286.3" y="81.3">D22</text>
<text x="299" y="81.3">D23</text>
<text x="311.7" y="81.3">D24</text>
<text x="172.4" y="93.6">A1</text>
<text x="312.1" y="93.6">G2#</text>
<text x="172" y="104.2">D25</text>
<text x="184.7" y="104.2">D26</text>
<text x="197.4" y="104.2">D27</text>
<text x="210.1" y="104.2">D28</text>
<text x="222.8" y="104.2">D29</text>
<text x="235.5" y="104.2">D30</text>
<text x="248.2" y="104.2">D31</text>
<text x="260.9" y="104.2">D32</text>
<text x="273.6" y="104.2">D33</text>
<text x="286.3" y="104.2">D34</text>
<text x="299" y="104.2">D35</text>
<text x="311.7" y="104.2">D36</text>
<text x="172.4" y="116.4">A2</text>
<text x="312.1" y="116.4">G3#</text>
<text x="94.5" y="124.5">Connector DB25 female (solder side)</text>
<text x="172" y="127">D37</text>
<text x="184.7" y="127">D38</text>
<text x="197.4" y="127">D39</text>
<text x="210.1" y="127">D40</text>
<text x="222.8" y="127">D41</text>
<text x="235.5" y="127">D42</text>
<text x="248.2" y="127">D43</text>
<text x="260.9" y="127">D44</text>
<text x="273.6" y="127">D45</text>
<text x="286.3" y="127">D46</text>
<text x="299" y="127">D47</text>
<text x="311.7" y="127">D48</text>
<text x="172.4" y="139.3">A3</text>
<text x="211.1" y="139.3">C3</text>
<text x="312.1" y="139.3">G4#</text>
<text x="172" y="149.9">D49</text>
<text x="184.7" y="149.9">D50</text>
<text x="197.4" y="149.9">D51</text>
<text x="210.1" y="149.9">D52</text>
<text x="222.8" y="149.9">D53</text>
<text x="235.5" y="149.9">D54</text>
<text x="248.2" y="149.9">D55</text>
<text x="260.9" y="149.9">D56</text>
<text x="273.6" y="149.9">D57</text>
<text x="286.3" y="149.9">D58</text>
<text x="299" y="149.9">D59</text>
<text x="311.7" y="149.9">D60</text>
<text x="172.4" y="162.2">A4</text>
<text x="312.1" y="162.2">G5#</text>
<text x="172" y="172.8">D61</text>
<text x="184.7" y="172.8">D62</text>
<text x="197.4" y="172.8">D63</text>
<text x="210.1" y="172.8">D64</text>
<text x="222.8" y="172.8">D65</text>
<text x="235.5" y="172.8">D66</text>
<text x="248.2" y="172.8">D67</text>
<text x="260.9" y="172.8">D68</text>
<text x="273.6" y="172.8">D69</text>
<text x="286.3" y="172.8">D70</text>
<text x="299" y="172.8">D71</text>
<text x="311.7" y="172.8">D72</text>
<text x="172.4" y="185">A5</text>
<text x="312.1" y="185">G6#</text>
<text x="172" y="195.6">D73</text>
<text x="184.7" y="195.6">D74</text>
<text x="197.4" y="195.6">D75</text>
<text x="210.1" y="195.6">D76</text>
<text x="222.8" y="195.6">D77</text>
<text x="235.5" y="195.6">D78</text>
<text x="248.2" y="195.6">D79</text>
<text x="260.9" y="195.6">D80</text>
<text x="273.6" y="195.6">D81</text>
<text x="286.3" y="195.6">D82</text>
<text x="299" y="195.6">D83</text>
<text x="311.7" y="195.6">D84</text>
<text x="172.4" y="207.9">A6</text>
<text x="312.1" y="207.9">G7#</text>
<text x="172" y="218.5">D85</text>
<text x="184.7" y="218.5">D86</text>
<text x="197.4" y="218.5">D87</text>
<text x="210.1" y="218.5">D88</text>
<text x="172.4" y="230.8">A7</text>
<text x="185.1" y="230.8">A7#</text>
<text x="197.8" y="230.8">B7</text>
<text x="210.5" y="230.8">C8</text>
<text x="22" y="271.5">This work is licenced under the Creative Commons Attribution-Non-Commercial-Share Alike 2.5 Italy License.</text>
<text x="22" y="274.9">To view a copy of this licence, visit http://creativecommons.org/licenses/by-nc-sa/2.5/it/ or send a letter to</text>
<text x="336.8" y="274.8">Alessandro Lambardi</text>
<text x="22" y="278.3">Creative Commons, 171 Second Street, Suite 300, San Francisco, California 94105, USA.</text>
</g>
<g font-size="2.1">
<text x="48.6" y="2">5</text>
<text x="130.4" y="2">4</text>
<text x="212.2" y="2">3</text>
<text x="294" y="2">2</text>
<text x="375.8" y="2">1</text>
<text x=".6" y="43.4">D</text>
<text x="417.9" y="43.4">D</text>
<text x="163.3" y="53.5">R0</text>
<text x="119.1" y="59.2">2</text>
<text x="119.1" y="56.7">14</text>
<text x="119.1" y="54.2">1</text>
<text x="127.7" y="54.2">C0</text>
<text x="127.7" y="56.8">C1</text>
<text x="127.7" y="59.3">C2</text>
<text x="119.1" y="64.3">3</text>
<text x="119.1" y="61.8">15</text>
<text x="127.7" y="61.9">C3</text>
<text x="127.7" y="64.4">C4</text>
<text x="119.1" y="71.9">17</text>
<text x="119.1" y="69.4">4</text>
<text x="119.1" y="66.9">16</text>
<text x="127.7" y="67">C5</text>
<text x="127.7" y="69.5">C6</text>
<text x="119.1" y="77">18</text>
<text x="119.1" y="74.5">5</text>
<text x="127.7" y="72">C7</text>
<text x="127.7" y="74.6">C8</text>
<text x="127.7" y="77.1">C9</text>
<text x="163.3" y="76.4">R1</text>
<text x="119.1" y="82.1">19</text>
<text x="119.1" y="79.6">6</text>
<text x="127.7" y="79.7">C10</text>
<text x="127.7" y="82.2">C11</text>
<text x="119.1" y="89.7">8</text>
<text x="119.1" y="87.2">20</text>
<text x="119.1" y="84.6">7</text>
<text x="130.2" y="84.7">R0</text>
<text x="130.2" y="87.3">R1</text>
<text x="130.2" y="89.8">R2</text>
<text x="119.1" y="94.8">9</text>
<text x="119.1" y="92.3">21</text>
<text x="130.2" y="92.4">R3</text>
<text x="130.2" y="94.9">R4</text>
<text x="119.1" y="99.9">10</text>
<text x="119.1" y="97.3">22</text>
<text x="130.2" y="97.4">R5</text>
<text x="130.2" y="100">R6</text>
<text x="163.3" y="99.3">R2</text>
<text x="119.1" y="107.5">24</text>
<text x="119.1" y="105">11</text>
<text x="119.1" y="102.4">23</text>
<text x="130.2" y="102.5">R7</text>
<text x="119.1" y="112.6">25</text>
<text x="119.1" y="110">12</text>
<text x=".6" y="115.1">C</text>
<text x="119.1" y="115.1">13</text>
<text x="417.9" y="115.1">C</text>
<text x="163.3" y="122.1">R3</text>
<text x="163.3" y="145">R4</text>
<text x="163.3" y="167.9">R5</text>
<text x=".6" y="186.7">B</text>
<text x="163.3" y="190.7">R6</text>
<text x="417.9" y="186.7">B</text>
<text x="163.3" y="213.6">R7</text>
<text x="179.6" y="249.2">C0</text>
<text x="192.3" y="249.2">C1</text>
<text x="205" y="249.2">C2</text>
<text x="217.7" y="249.2">C3</text>
<text x="230.4" y="249.2">C4</text>
<text x="243.1" y="249.2">C5</text>
<text x="255.8" y="249.2">C6</text>
<text x="268.5" y="249.2">C7</text>
<text x="281.2" y="249.2">C8</text>
<text x="293.9" y="249.2">C9</text>
<text x="306.6" y="249.2">C10</text>
<text x="319.3" y="249.2">C11</text>
<text x=".6" y="258.4">A</text>
<text x="417.9" y="258.4">A</text>
<text x="326.7" y="274.8">Designed by</text>
<text x="326.7" y="278.7">Title</text>
<text x="336.1" y="281.2">MIDI piano instructor : LED bar</text>
<text x="326.7" y="286.3">Size</text>
<text x="336.1" y="286.3">Document Number</text>
<text x="410.5" y="286.3">Rev</text>
<text x="326.7" y="293.9">Date:</text>
<text x="328.5" y="289.2">A3</text>
<text x="336.1" y="289.2">01</text>
<text x="339.2" y="293.9">Sunday, March 14, 2010</text>
<text x="377.1" y="293.9">Sheet</text>
<text x="389.5" y="293.9">2</text>
<text x="397.1" y="293.9">of</text>
<text x="404.7" y="293.9">2</text>
<text x="412.3" y="289.2">00</text>
<text x="48.6" y="296.5">5</text>
<text x="130.4" y="296.5">4</text>
<text x="212.2" y="296.5">3</text>
<text x="294" y="296.5">2</text>
<text x="375.8" y="296.5">1</text>
</g>
</svg>
